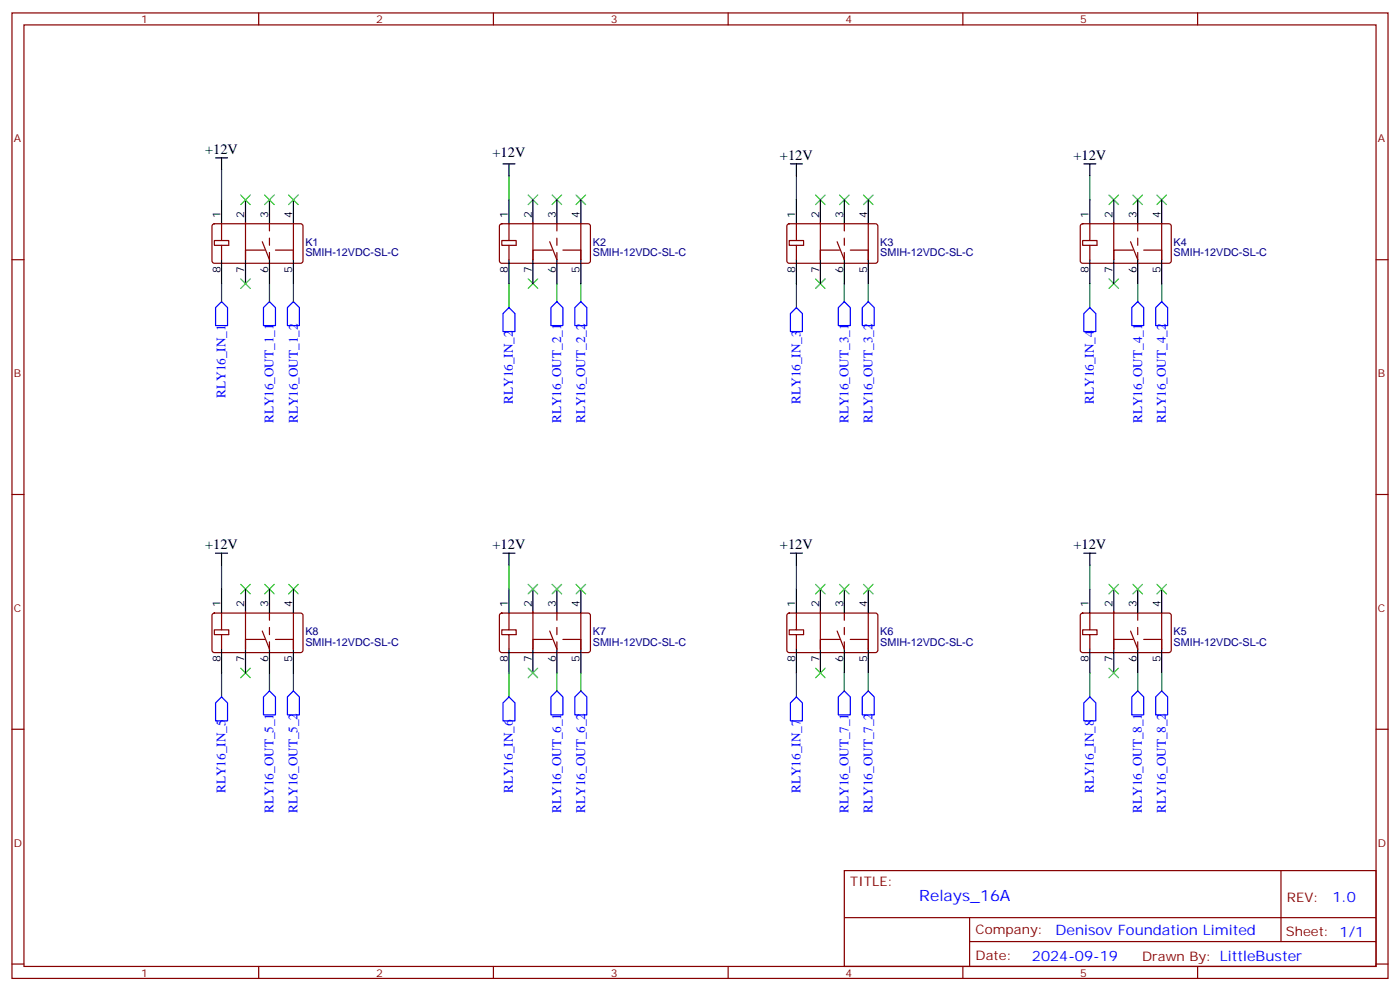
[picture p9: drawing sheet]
<svg xmlns="http://www.w3.org/2000/svg" width="412mm" height="292mm" viewBox="0 0 412 292" stroke-linecap="round" stroke-linejoin="round" font-family="sans-serif">
<g fill="none" stroke="#870000" stroke-width=".35">
<path d="M3.5 3.8h405.4v284.3h-405.4zM7.1 7.3h398.2v277.3h-398.2zM76.2 3.8v3.5M145.3 3.8v3.5M214.5 3.8v3.5M283.6 3.8v3.5M352.8 3.8v3.5M3.5 76.5h3.6M62.7 66.1l.4-.2 25.7 .1 .5 .6-.1 10.5-.7 .4h-25.6l-.5-.7v-10.2zM65.3 65.9v4.9h-2.2v1.4h2.2v4.3M65.3 70.8h2.1v1.4h-2.1M72.3 65.5v11v-2.8h5.7"/>
<path d="M77.3 71.2l2.1 5.3M86.4 65.9v10.6v-2.8h-5.3M147.3 66.1l.5-.2 25.7 .1 .4 .6v10.5l-.7 .4h-25.7l-.4-.7v-10.2zM149.9 65.9v4.9h-2.1v1.4h2.1v4.3M149.9 70.8h2.1v1.4h-2.1M157 65.5v11v-2.8h5.6M161.9 71.2l2.1 5.3M171.1 65.9v10.6v-2.8h-5.3M232 66.1l.5-.2 25.7 .1 .4 .6-.1 10.5-.6 .4h-25.7l-.4-.7v-10.2zM234.6 65.9v4.9h-2.1v1.4h2.1v4.3M234.6 70.8h2.1v1.4h-2.1M241.7 65.5v11v-2.8h5.6"/>
<path d="M246.6 71.2l2.1 5.3M255.8 65.9v10.6v-2.8h-5.3M318.4 66.1l.5-.2 25.7 .1 .4 .6v10.5l-.7 .4h-25.7l-.4-.7v-10.2zM321 65.9v4.9h-2.1v1.4h2.1v4.3M321 70.8h2.1v1.4h-2.1M328.1 65.5v11v-2.8h5.6M333 71.2l2.1 5.3M342.2 65.9v10.6v-2.8h-5.3M405.3 76.5h3.6M3.5 145.6h3.6M405.3 145.6h3.6M62.7 180.8l.4-.2h25.7l.5 .7-.1 10.5-.7 .4-25.6-.1-.5-.6v-10.2z"/>
<path d="M65.3 180.6v4.9h-2.2v1.4h2.2v4.2M65.3 185.5h2.1v1.4h-2.1M72.3 180.2v10.9v-2.8h5.7M77.3 185.8l2.1 5.3M86.4 180.6v10.5v-2.8h-5.3M147.3 180.8l.5-.2h25.7l.4 .7v10.5l-.7 .4-25.7-.1-.4-.6v-10.2zM149.9 180.6v4.9h-2.1v1.4h2.1v4.2M149.9 185.5h2.1v1.4h-2.1M157 180.2v10.9v-2.8h5.6M161.9 185.8l2.1 5.3M171.1 180.6v10.5v-2.8h-5.3M232 180.8l.5-.2h25.7l.4 .7-.1 10.5-.6 .4-25.7-.1-.4-.6v-10.2z"/>
<path d="M234.6 180.6v4.9h-2.1v1.4h2.1v4.2M234.6 185.5h2.1v1.4h-2.1M241.7 180.2v10.9v-2.8h5.6M246.6 185.8l2.1 5.3M255.8 180.6v10.5v-2.8h-5.3M318.4 180.8l.5-.2h25.7l.4 .7v10.5l-.7 .4-25.7-.1-.4-.6v-10.2zM321 180.6v4.9h-2.1v1.4h2.1v4.2M321 185.5h2.1v1.4h-2.1M328.1 180.2v10.9v-2.8h5.6M333 185.8l2.1 5.3M342.2 180.6v10.5v-2.8h-5.3M3.5 214.8h3.6"/>
<path d="M405.3 214.8h3.6M248.7 256.4h156.6v28.2h-156.6zM377.3 256.4v20.9M248.7 270.2h156.5M285.6 277.3h119.6M285.6 270.2v14.2M3.5 283.9h3.6M76.2 284.6v3.5M145.3 284.6v3.5M214.5 284.6v3.5M283.6 284.6v3.5M352.8 284.6v3.5"/>
<path d="M405.3 283.9h3.6"/>
</g>
<g fill="none" stroke="#000" stroke-width=".35">
<path d="M63.5 46.5h3.5M65.3 46.5v3.5M65.3 58.8v7.1M72.3 58.8v7.1M79.4 58.8v7.1M86.4 58.8v7.1M148.2 48.3h3.5M149.9 48.3v3.5M149.9 58.8v7.1M157 58.8v7.1M164 58.8v7.1M171.1 58.8v7.1"/>
<path d="M232.8 48.3h3.6M234.6 48.3v3.5M234.6 58.8v7.1M241.7 58.8v7.1M248.7 58.8v7.1M255.8 58.8v7.1M319.3 48.3h3.5M321 48.3v3.5M321 58.8v7.1M328.1 58.8v7.1M335.1 58.8v7.1M342.2 58.8v7.1"/>
<path d="M65.3 76.5v7M72.3 76.5v7M79.4 76.5v7M86.4 76.5v7M149.9 76.5v7M157 76.5v7M164 76.5v7M171.1 76.5v7M234.6 76.5v7M241.7 76.5v7M248.7 76.5v7M255.8 76.5v7"/>
<path d="M321 76.5v7M328.1 76.5v7M335.1 76.5v7M342.2 76.5v7M63.5 162.9h3.5M65.3 162.9v3.5M65.3 173.5v7.1M72.3 173.5v7.1M79.4 173.5v7.1M86.4 173.5v7.1M148.2 162.9h3.5M149.9 162.9v3.5"/>
<path d="M149.9 173.5v7.1M157 173.5v7.1M164 173.5v7.1M171.1 173.5v7.1M232.8 162.9h3.6M234.6 162.9v3.5M234.6 173.5v7.1M241.7 173.5v7.1M248.7 173.5v7.1M255.8 173.5v7.1M319.3 162.9h3.5M321 162.9v3.5"/>
<path d="M321 173.5v7.1M328.1 173.5v7.1M335.1 173.5v7.1M342.2 173.5v7.1M65.3 191.1v7.1M72.3 191.1v7.1M79.4 191.1v7.1M86.4 191.1v7.1M149.9 191.1v7.1M157 191.1v7.1M164 191.1v7.1M171.1 191.1v7.1"/>
<path d="M234.6 191.1v7.1M241.7 191.1v7.1M248.7 191.1v7.1M255.8 191.1v7.1M321 191.1v7.1M328.1 191.1v7.1M335.1 191.1v7.1M342.2 191.1v7.1"/>
</g>
<path d="M79.4 65.9v10.6M164 65.9v10.6M248.7 65.9v10.6M335.1 65.9v10.6M79.4 180.6v10.5M164 180.6v10.5M248.7 180.6v10.5M335.1 180.6v10.5" fill="none" stroke="#870000" stroke-width=".35" stroke-dasharray="2.1 2.1"/>
<g fill="none" stroke="#00f" stroke-width=".35">
<path d="M65.3 88.8l1.7 1.8v5.3h-3.5v-5.3zM79.4 88.8l1.7 1.8v5.3h-3.5v-5.3zM86.4 88.8l1.8 1.8v5.3h-3.5v-5.3zM149.9 90.6l1.8 1.8v5.2h-3.5v-5.2zM164 88.8l1.8 1.8v5.3h-3.5v-5.3zM171.1 88.8l1.8 1.8v5.3h-3.6v-5.3zM234.6 90.6l1.8 1.8v5.2h-3.6v-5.2zM248.7 88.8l1.8 1.8v5.3h-3.6v-5.3zM255.8 88.8l1.7 1.8v5.3h-3.5v-5.3zM321 90.6l1.8 1.8v5.2h-3.5v-5.2zM335.1 88.8l1.8 1.8v5.3h-3.5v-5.3zM342.2 88.8l1.8 1.8v5.3h-3.6v-5.3z"/>
<path d="M63.5 207l1.8-1.8 1.7 1.8v5.3h-3.5zM79.4 203.5l1.7 1.7v5.3h-3.5v-5.3zM86.4 203.5l1.8 1.7v5.3h-3.5v-5.3zM149.9 205.2l1.8 1.8v5.3h-3.5v-5.3zM164 203.5l1.8 1.7v5.3h-3.5v-5.3zM171.1 203.5l1.8 1.7v5.3h-3.6v-5.3zM234.6 205.2l1.8 1.8v5.3h-3.6v-5.3zM248.7 203.5l1.8 1.7v5.3h-3.6v-5.3zM255.8 203.5l1.7 1.7v5.3h-3.5v-5.3zM321 205.2l1.8 1.8v5.3h-3.5v-5.3zM335.1 203.5l1.8 1.7v5.3h-3.5v-5.3zM342.2 203.5l1.8 1.7v5.3h-3.6v-5.3z"/>
</g>
<g fill="none" stroke="#008700" stroke-width=".35">
<path d="M65.3 50v8.8M149.9 51.8v7M234.6 51.8v7M321 51.8v7M65.3 83.5v5.3M79.4 83.5v5.3M86.4 83.5v5.3M149.9 83.5v7.1M164 83.5v5.3M171.1 83.5v5.3M234.6 83.5v7.1M248.7 83.5v5.3"/>
<path d="M255.8 83.5v5.3M321 83.5v7.1M335.1 83.5v5.3M342.2 83.5v5.3M65.3 166.4v7.1M149.9 166.4v7.1M234.6 166.4v7.1M321 166.4v7.1M65.3 198.2v7M79.4 198.2v5.3M86.4 198.2v5.3M149.9 198.2v7"/>
<path d="M164 198.2v5.3M171.1 198.2v5.3M234.6 198.2v7M248.7 198.2v5.3M255.8 198.2v5.3M321 198.2v7M335.1 198.2v5.3M342.2 198.2v5.3"/>
</g>
<g fill="none" stroke="#3c3" stroke-width=".35">
<path d="M70.9 57.4l2.8 2.9M73.7 57.4l-2.8 2.9M78 57.4l2.8 2.9M80.8 57.4l-2.8 2.9M85 57.4l2.8 2.9M87.8 57.4l-2.8 2.9M155.6 57.4l2.8 2.9M158.4 57.4l-2.8 2.9M162.6 57.4l2.9 2.9M165.5 57.4l-2.9 2.9M169.7 57.4l2.8 2.9M172.5 57.4l-2.8 2.9"/>
<path d="M240.2 57.4l2.9 2.9M243.1 57.4l-2.9 2.9M247.3 57.4l2.8 2.9M250.1 57.4l-2.8 2.9M254.4 57.4l2.8 2.9M257.2 57.4l-2.8 2.9M326.7 57.4l2.8 2.9M329.5 57.4l-2.8 2.9M333.7 57.4l2.8 2.9M336.5 57.4l-2.8 2.9M340.8 57.4l2.8 2.9M343.6 57.4l-2.8 2.9"/>
<path d="M70.9 82.1l2.8 2.8M73.7 82.1l-2.8 2.8M155.6 82.1l2.8 2.8M158.4 82.1l-2.8 2.8M240.2 82.1l2.9 2.8M243.1 82.1l-2.9 2.8M326.7 82.1l2.8 2.8M329.5 82.1l-2.8 2.8M70.9 172.1l2.8 2.8M73.7 172.1l-2.8 2.8M78 172.1l2.8 2.8M80.8 172.1l-2.8 2.8"/>
<path d="M85 172.1l2.8 2.8M87.8 172.1l-2.8 2.8M155.6 172.1l2.8 2.8M158.4 172.1l-2.8 2.8M162.6 172.1l2.9 2.8M165.5 172.1l-2.9 2.8M169.7 172.1l2.8 2.8M172.5 172.1l-2.8 2.8M240.2 172.1l2.9 2.8M243.1 172.1l-2.9 2.8M247.3 172.1l2.8 2.8M250.1 172.1l-2.8 2.8"/>
<path d="M254.4 172.1l2.8 2.8M257.2 172.1l-2.8 2.8M326.7 172.1l2.8 2.8M329.5 172.1l-2.8 2.8M333.7 172.1l2.8 2.8M336.5 172.1l-2.8 2.8M340.8 172.1l2.8 2.8M343.6 172.1l-2.8 2.8M70.9 196.8l2.8 2.8M73.7 196.8l-2.8 2.8M155.6 196.8l2.8 2.8M158.4 196.8l-2.8 2.8"/>
<path d="M240.2 196.8l2.9 2.8M243.1 196.8l-2.9 2.8M326.7 196.8l2.8 2.8M329.5 196.8l-2.8 2.8"/>
</g>
<text font-size="4.6" fill="#00f" x="270.8" y="265.4">Relays_16A</text>
<g font-size="4.2">
<text x="60.4" y="45.4">+12V</text>
<text x="145.1" y="46.1">+12V</text>
<text x="229.8" y="47.1">+12V</text>
<text x="316.2" y="47.1">+12V</text>
<text x="60.4" y="161.8">+12V</text>
<text x="145.1" y="161.8">+12V</text>
<text x="229.8" y="161.8">+12V</text>
<text x="316.2" y="161.8">+12V</text>
</g>
<g font-size="4.2" fill="#00f">
<text x="392.5" y="265.7">1.0</text>
<text x="310.9" y="275.2">Denisov Foundation Limited</text>
<text x="304" y="283">2024-09-19</text>
</g>
<g font-size="3.9" fill="#00f">
<text x="66.4" y="117.1" transform="rotate(-90 66.4 117.1)">RLY16_IN_1</text>
<text x="151.1" y="118.9" transform="rotate(-90 151.1 118.9)">RLY16_IN_2</text>
<text x="235.8" y="118.9" transform="rotate(-90 235.8 118.9)">RLY16_IN_3</text>
<text x="322.2" y="118.9" transform="rotate(-90 322.2 118.9)">RLY16_IN_4</text>
<text x="80.6" y="124.6" transform="rotate(-90 80.6 124.6)">RLY16_OUT_1_1</text>
<text x="87.7" y="124.6" transform="rotate(-90 87.7 124.6)">RLY16_OUT_1_2</text>
<text x="165.3" y="124.6" transform="rotate(-90 165.3 124.6)">RLY16_OUT_2_1</text>
<text x="172.4" y="124.6" transform="rotate(-90 172.4 124.6)">RLY16_OUT_2_2</text>
<text x="250" y="124.6" transform="rotate(-90 250 124.6)">RLY16_OUT_3_1</text>
<text x="257" y="124.6" transform="rotate(-90 257 124.6)">RLY16_OUT_3_2</text>
<text x="336.4" y="124.6" transform="rotate(-90 336.4 124.6)">RLY16_OUT_4_1</text>
<text x="343.5" y="124.6" transform="rotate(-90 343.5 124.6)">RLY16_OUT_4_2</text>
<text x="66.4" y="233.5" transform="rotate(-90 66.4 233.5)">RLY16_IN_5</text>
<text x="151.1" y="233.5" transform="rotate(-90 151.1 233.5)">RLY16_IN_6</text>
<text x="235.8" y="233.5" transform="rotate(-90 235.8 233.5)">RLY16_IN_7</text>
<text x="322.2" y="233.5" transform="rotate(-90 322.2 233.5)">RLY16_IN_8</text>
<text x="80.6" y="239.3" transform="rotate(-90 80.6 239.3)">RLY16_OUT_5_1</text>
<text x="87.7" y="239.3" transform="rotate(-90 87.7 239.3)">RLY16_OUT_5_2</text>
<text x="165.3" y="239.3" transform="rotate(-90 165.3 239.3)">RLY16_OUT_6_1</text>
<text x="172.3" y="239.3" transform="rotate(-90 172.3 239.3)">RLY16_OUT_6_2</text>
<text x="249.9" y="239.3" transform="rotate(-90 249.9 239.3)">RLY16_OUT_7_1</text>
<text x="257" y="239.3" transform="rotate(-90 257 239.3)">RLY16_OUT_7_2</text>
<text x="336.4" y="239.3" transform="rotate(-90 336.4 239.3)">RLY16_OUT_8_1</text>
<text x="343.4" y="239.3" transform="rotate(-90 343.4 239.3)">RLY16_OUT_8_2</text>
</g>
<g font-size="3.9" fill="#800">
<text x="250.5" y="261">TITLE:</text>
<text x="379.1" y="265.7">REV:</text>
<text x="287.4" y="275.2">Company:</text>
<text x="378.7" y="275.8">Sheet: 1/1</text>
<text x="287.4" y="282.9">Date:</text>
<text x="336.4" y="282.9">Drawn By: LittleBuster</text>
</g>
<g font-size="3.2" fill="#800">
<text x="41.6" y="6.8">1</text>
<text x="110.8" y="6.8">2</text>
<text x="179.9" y="6.8">3</text>
<text x="249.1" y="6.8">4</text>
<text x="318.2" y="6.8">5</text>
<text x="4.1" y="41.9">A</text>
<text x="405.9" y="41.9">A</text>
<text x="4.1" y="111.1">B</text>
<text x="405.9" y="111.1">B</text>
<text x="4.1" y="180.2">C</text>
<text x="405.9" y="180.2">C</text>
<text x="4.1" y="249.3">D</text>
<text x="405.9" y="249.3">D</text>
<text x="41.6" y="287.6">1</text>
<text x="110.8" y="287.6">2</text>
<text x="179.9" y="287.6">3</text>
<text x="249.1" y="287.6">4</text>
<text x="318.2" y="287.6">5</text>
</g>
<g font-size="3.2">
<text x="64.9" y="64.1" transform="rotate(-90 64.9 64.1)">1</text>
<text x="72" y="64.1" transform="rotate(-90 72 64.1)">2</text>
<text x="79" y="64.1" transform="rotate(-90 79 64.1)">3</text>
<text x="86.1" y="64.1" transform="rotate(-90 86.1 64.1)">4</text>
<text x="149.6" y="64.1" transform="rotate(-90 149.6 64.1)">1</text>
<text x="156.6" y="64.1" transform="rotate(-90 156.6 64.1)">2</text>
<text x="163.7" y="64.1" transform="rotate(-90 163.7 64.1)">3</text>
<text x="170.7" y="64.1" transform="rotate(-90 170.7 64.1)">4</text>
<text x="234.2" y="64.1" transform="rotate(-90 234.2 64.1)">1</text>
<text x="241.3" y="64.1" transform="rotate(-90 241.3 64.1)">2</text>
<text x="248.4" y="64.1" transform="rotate(-90 248.4 64.1)">3</text>
<text x="255.4" y="64.1" transform="rotate(-90 255.4 64.1)">4</text>
<text x="320.7" y="64.1" transform="rotate(-90 320.7 64.1)">1</text>
<text x="327.7" y="64.1" transform="rotate(-90 327.7 64.1)">2</text>
<text x="334.8" y="64.1" transform="rotate(-90 334.8 64.1)">3</text>
<text x="341.8" y="64.1" transform="rotate(-90 341.8 64.1)">4</text>
<text x="64.9" y="80.3" transform="rotate(-90 64.9 80.3)">8</text>
<text x="72" y="80.3" transform="rotate(-90 72 80.3)">7</text>
<text x="79" y="80.3" transform="rotate(-90 79 80.3)">6</text>
<text x="86.1" y="80.3" transform="rotate(-90 86.1 80.3)">5</text>
<text x="149.6" y="80.3" transform="rotate(-90 149.6 80.3)">8</text>
<text x="156.6" y="80.3" transform="rotate(-90 156.6 80.3)">7</text>
<text x="163.7" y="80.3" transform="rotate(-90 163.7 80.3)">6</text>
<text x="170.7" y="80.3" transform="rotate(-90 170.7 80.3)">5</text>
<text x="234.2" y="80.3" transform="rotate(-90 234.2 80.3)">8</text>
<text x="241.3" y="80.3" transform="rotate(-90 241.3 80.3)">7</text>
<text x="248.4" y="80.3" transform="rotate(-90 248.4 80.3)">6</text>
<text x="255.4" y="80.3" transform="rotate(-90 255.4 80.3)">5</text>
<text x="320.7" y="80.3" transform="rotate(-90 320.7 80.3)">8</text>
<text x="327.7" y="80.3" transform="rotate(-90 327.7 80.3)">7</text>
<text x="334.8" y="80.3" transform="rotate(-90 334.8 80.3)">6</text>
<text x="341.8" y="80.3" transform="rotate(-90 341.8 80.3)">5</text>
<text x="64.9" y="178.8" transform="rotate(-90 64.9 178.8)">1</text>
<text x="72" y="178.8" transform="rotate(-90 72 178.8)">2</text>
<text x="79" y="178.8" transform="rotate(-90 79 178.8)">3</text>
<text x="86.1" y="178.8" transform="rotate(-90 86.1 178.8)">4</text>
<text x="149.6" y="178.8" transform="rotate(-90 149.6 178.8)">1</text>
<text x="156.6" y="178.8" transform="rotate(-90 156.6 178.8)">2</text>
<text x="163.7" y="178.8" transform="rotate(-90 163.7 178.8)">3</text>
<text x="170.7" y="178.8" transform="rotate(-90 170.7 178.8)">4</text>
<text x="234.2" y="178.8" transform="rotate(-90 234.2 178.8)">1</text>
<text x="241.3" y="178.8" transform="rotate(-90 241.3 178.8)">2</text>
<text x="248.4" y="178.8" transform="rotate(-90 248.4 178.8)">3</text>
<text x="255.4" y="178.8" transform="rotate(-90 255.4 178.8)">4</text>
<text x="320.7" y="178.8" transform="rotate(-90 320.7 178.8)">1</text>
<text x="327.7" y="178.8" transform="rotate(-90 327.7 178.8)">2</text>
<text x="334.8" y="178.8" transform="rotate(-90 334.8 178.8)">3</text>
<text x="341.8" y="178.8" transform="rotate(-90 341.8 178.8)">4</text>
<text x="64.9" y="194.9" transform="rotate(-90 64.9 194.9)">8</text>
<text x="72" y="194.9" transform="rotate(-90 72 194.9)">7</text>
<text x="79" y="194.9" transform="rotate(-90 79 194.9)">6</text>
<text x="86.1" y="194.9" transform="rotate(-90 86.1 194.9)">5</text>
<text x="149.6" y="194.9" transform="rotate(-90 149.6 194.9)">8</text>
<text x="156.6" y="194.9" transform="rotate(-90 156.6 194.9)">7</text>
<text x="163.7" y="194.9" transform="rotate(-90 163.7 194.9)">6</text>
<text x="170.7" y="194.9" transform="rotate(-90 170.7 194.9)">5</text>
<text x="234.2" y="194.9" transform="rotate(-90 234.2 194.9)">8</text>
<text x="241.3" y="194.9" transform="rotate(-90 241.3 194.9)">7</text>
<text x="248.4" y="194.9" transform="rotate(-90 248.4 194.9)">6</text>
<text x="255.4" y="194.9" transform="rotate(-90 255.4 194.9)">5</text>
<text x="320.7" y="194.9" transform="rotate(-90 320.7 194.9)">8</text>
<text x="327.7" y="194.9" transform="rotate(-90 327.7 194.9)">7</text>
<text x="334.8" y="194.9" transform="rotate(-90 334.8 194.9)">6</text>
<text x="341.8" y="194.9" transform="rotate(-90 341.8 194.9)">5</text>
</g>
<g font-size="3.2" fill="#000080">
<text x="90" y="75.5">SMIH-12VDC-SL-C</text>
<text x="90" y="72.4">K1</text>
<text x="174.6" y="75.5">SMIH-12VDC-SL-C</text>
<text x="174.6" y="72.4">K2</text>
<text x="259.3" y="75.5">SMIH-12VDC-SL-C</text>
<text x="259.3" y="72.4">K3</text>
<text x="345.7" y="75.5">SMIH-12VDC-SL-C</text>
<text x="345.7" y="72.4">K4</text>
<text x="90" y="190.2">SMIH-12VDC-SL-C</text>
<text x="90" y="187">K8</text>
<text x="174.6" y="190.2">SMIH-12VDC-SL-C</text>
<text x="174.6" y="187">K7</text>
<text x="259.3" y="190.2">SMIH-12VDC-SL-C</text>
<text x="259.3" y="187">K6</text>
<text x="345.7" y="190.2">SMIH-12VDC-SL-C</text>
<text x="345.7" y="187">K5</text>
</g>
</svg>
